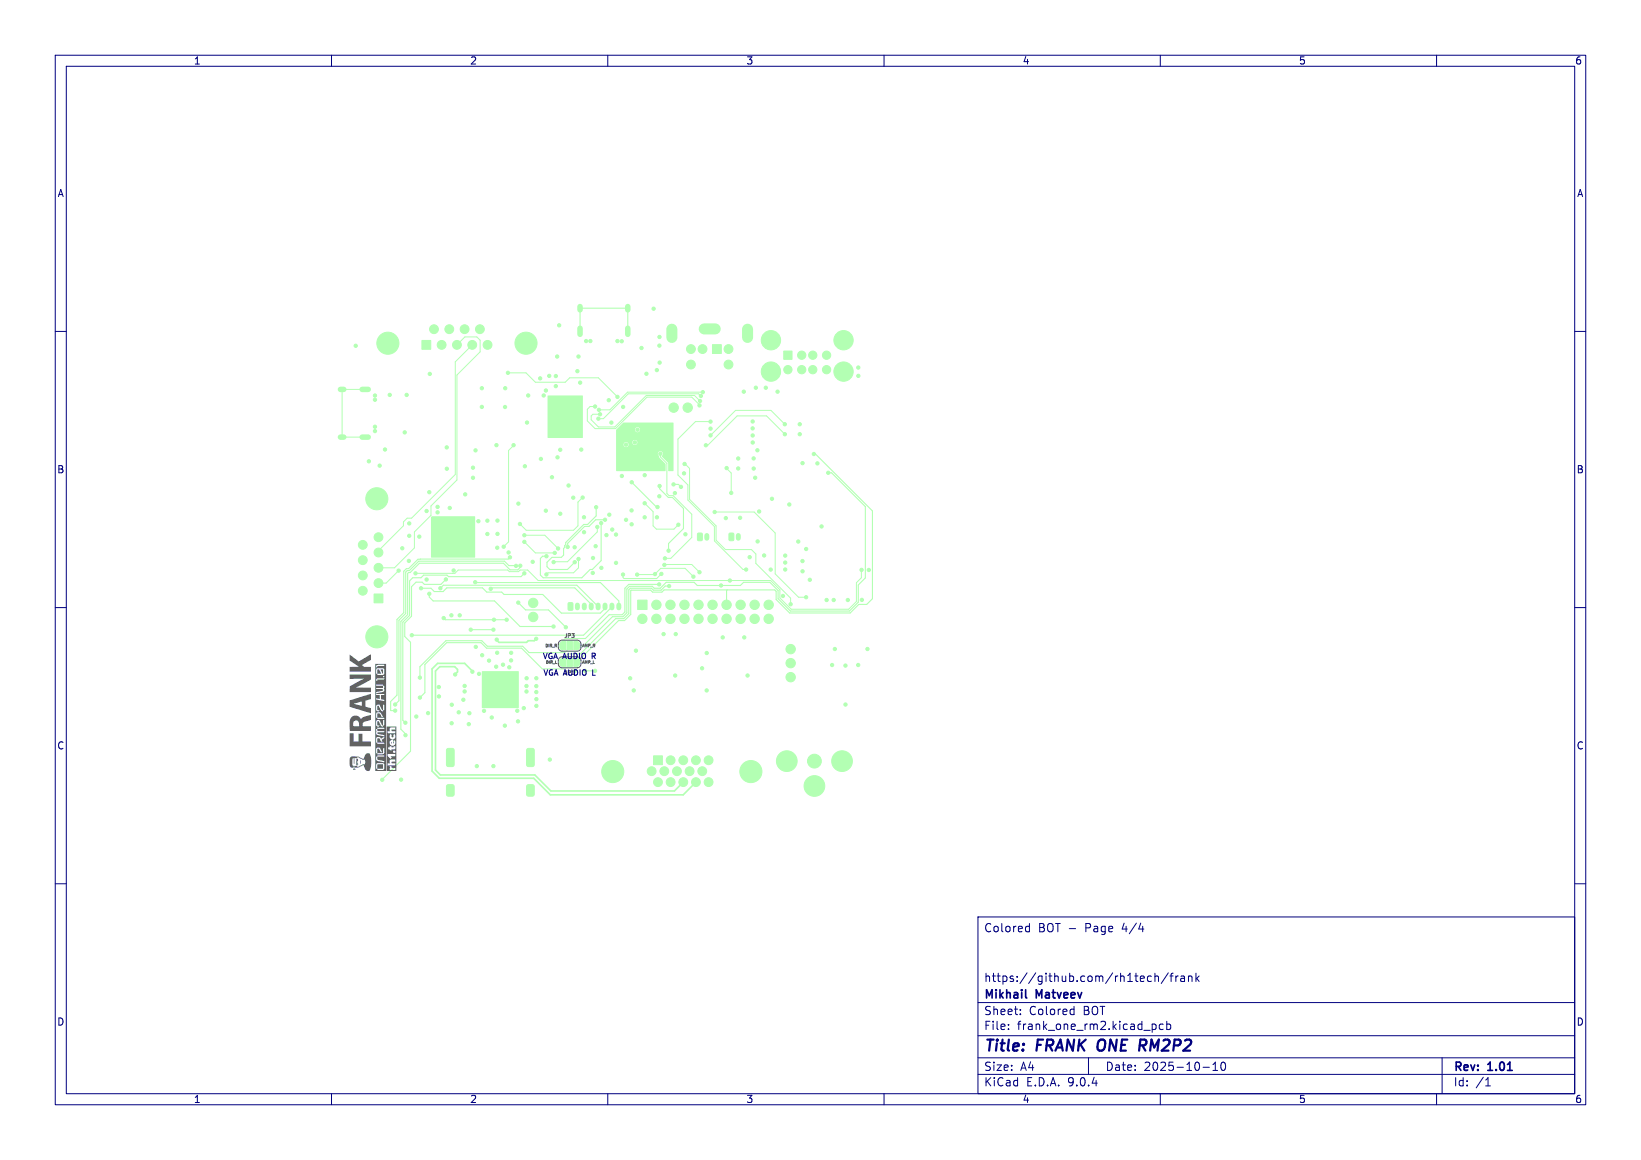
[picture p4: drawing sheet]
<svg xmlns="http://www.w3.org/2000/svg" width="297mm" height="210mm" viewBox="0 0 297 210" stroke-linecap="round" stroke-linejoin="round" font-family="sans-serif">
<g fill="#b3ffb3" stroke="#b3ffb3" stroke-width=".18">
<path d="M102.9 109.2l.6-.1 .2 .1v1.1l-.1 .2h-.6l-.2-.1z"/>
<path d="M129 62.4h1.6v1.6h-1.6z"/>
<path d="M126.3 96.6l.6-.1 .2 .1v1.1l-.1 .2h-.5l-.3-.1z"/>
<path d="M76.4 61.6h1.6v1.6h-1.6z"/>
<path d="M67.7 107.5h1.6v1.6h-1.6z"/>
<path d="M132 96.6l.6-.1 .2 .1v1.1l-.1 .2h-.5l-.3-.1z"/>
<path d="M88.8 123.1h3.7v3.6h-3.7z"/>
<path d="M118.3 136.8h1.6v1.6h-1.6z"/>
<path d="M115.4 108.6h1.7v1.7h-1.7z"/>
<path d="M141.9 63.6h1.5v1.5h-1.5z"/>
<path d="M95.4 135.6l.2-.1h.8l.3 .2v2.7l-.3 .4h-.8l-.3-.3z"/>
<path d="M95.4 142.2l.3-.2 .7 .1 .2 .1 .1 1.6-.1 .3h-.9l-.3-.1z"/>
<path d="M80.9 142.2l.3-.2 .7 .1 .2 .1 .1 1.6-.1 .3h-.9l-.3-.1z"/>
<path d="M80.9 135.6l.2-.1h.8l.3 .2v2.7l-.3 .4h-.8l-.3-.3z"/>
<path d="M101.5 119.3l.9-.2v1.5h-.7l-.3-.1-.1-.9z"/>
<path d="M102.6 119.1h1v1.5h-1z"/>
<path d="M103.9 119.1l.7 .1 .3 .3v.7l-.3 .4h-.7z"/>
<path d="M101.4 116.3l.3-.1 .7-.1v1.5h-.7l-.3-.1-.1-.4z"/>
<path d="M102.6 116.1h1v1.5h-1z"/>
<path d="M103.9 116.1l.7 .1 .3 .3v.7l-.3 .4h-.7z"/>
<circle cx="83.5" cy="96.1" r=".3"/>
<circle cx="83.5" cy="97.5" r=".3"/>
<circle cx="83.5" cy="98.9" r=".3"/>
<circle cx="82.1" cy="96.1" r=".3"/>
<circle cx="82.1" cy="97.5" r=".3"/>
<circle cx="82.1" cy="98.9" r=".3"/>
<circle cx="80.7" cy="96.1" r=".3"/>
<circle cx="80.7" cy="97.5" r=".3"/>
<circle cx="80.7" cy="98.9" r=".3"/>
<circle cx="127.2" cy="63.2" r=".8"/>
<circle cx="131.9" cy="63.2" r=".8"/>
<circle cx="125.1" cy="63.2" r=".8"/>
<circle cx="131.9" cy="66" r=".8"/>
<circle cx="125.1" cy="66" r=".8"/>
<circle cx="143.1" cy="122.6" r=".85"/>
<circle cx="143.1" cy="120.1" r=".85"/>
<circle cx="143.1" cy="117.5" r=".85"/>
<circle cx="104.2" cy="74.2" r=".3"/>
<circle cx="104.2" cy="75.5" r=".3"/>
<circle cx="104.2" cy="76.8" r=".3"/>
<circle cx="103" cy="74.2" r=".3"/>
<circle cx="103" cy="75.5" r=".3"/>
<circle cx="103" cy="76.8" r=".3"/>
<circle cx="101.7" cy="74.2" r=".3"/>
<circle cx="101.7" cy="75.5" r=".3"/>
<circle cx="101.7" cy="76.8" r=".3"/>
<circle cx="96.5" cy="111.7" r=".85"/>
<circle cx="96.5" cy="109.2" r=".85"/>
<circle cx="79.9" cy="62.4" r=".8"/>
<circle cx="82.7" cy="62.4" r=".8"/>
<circle cx="85.5" cy="62.4" r=".8"/>
<circle cx="88.2" cy="62.4" r=".8"/>
<circle cx="78.5" cy="59.6" r=".8"/>
<circle cx="81.3" cy="59.6" r=".8"/>
<circle cx="70.2" cy="62.1" r="2"/>
<circle cx="84.1" cy="59.6" r=".8"/>
<circle cx="95.2" cy="62.1" r="2"/>
<circle cx="86.9" cy="59.6" r=".8"/>
<circle cx="68.5" cy="105.6" r=".8"/>
<circle cx="68.5" cy="102.8" r=".8"/>
<circle cx="68.5" cy="100" r=".8"/>
<circle cx="68.5" cy="97.3" r=".8"/>
<circle cx="65.7" cy="107" r=".8"/>
<circle cx="65.7" cy="104.2" r=".8"/>
<circle cx="68.2" cy="115.3" r="2"/>
<circle cx="65.7" cy="101.4" r=".8"/>
<circle cx="68.2" cy="90.3" r="2"/>
<circle cx="65.7" cy="98.6" r=".8"/>
<circle cx="147.4" cy="137.8" r="1.25"/>
<circle cx="142.4" cy="137.8" r="1.87"/>
<circle cx="147.4" cy="142.3" r="1.87"/>
<circle cx="152.4" cy="137.8" r="1.87"/>
<circle cx="92.2" cy="123.3" r=".25"/>
<circle cx="92.2" cy="124.4" r=".25"/>
<circle cx="92.2" cy="125.4" r=".25"/>
<circle cx="92.2" cy="126.5" r=".25"/>
<circle cx="91.2" cy="123.3" r=".25"/>
<circle cx="91.2" cy="124.4" r=".25"/>
<circle cx="91.2" cy="125.4" r=".25"/>
<circle cx="91.2" cy="126.5" r=".25"/>
<circle cx="90.1" cy="123.3" r=".25"/>
<circle cx="90.1" cy="124.4" r=".25"/>
<circle cx="90.1" cy="125.4" r=".25"/>
<circle cx="90.1" cy="126.5" r=".25"/>
<circle cx="89.1" cy="123.3" r=".25"/>
<circle cx="89.1" cy="124.4" r=".25"/>
<circle cx="89.1" cy="125.4" r=".25"/>
<circle cx="89.1" cy="126.5" r=".25"/>
<circle cx="135.9" cy="139.7" r="2"/>
<circle cx="110.9" cy="139.7" r="2"/>
<circle cx="121.4" cy="137.6" r=".8"/>
<circle cx="123.7" cy="137.6" r=".8"/>
<circle cx="126" cy="137.6" r=".8"/>
<circle cx="128.2" cy="137.6" r=".8"/>
<circle cx="117.9" cy="139.6" r=".8"/>
<circle cx="120.2" cy="139.6" r=".8"/>
<circle cx="122.5" cy="139.6" r=".8"/>
<circle cx="124.8" cy="139.6" r=".8"/>
<circle cx="127.1" cy="139.6" r=".8"/>
<circle cx="119.1" cy="141.6" r=".8"/>
<circle cx="121.4" cy="141.6" r=".8"/>
<circle cx="123.7" cy="141.6" r=".8"/>
<circle cx="126" cy="141.6" r=".8"/>
<circle cx="128.2" cy="141.6" r=".8"/>
<circle cx="116.3" cy="112" r=".85"/>
<circle cx="118.8" cy="109.5" r=".85"/>
<circle cx="118.8" cy="112" r=".85"/>
<circle cx="121.3" cy="109.5" r=".85"/>
<circle cx="121.3" cy="112" r=".85"/>
<circle cx="123.9" cy="109.5" r=".85"/>
<circle cx="123.9" cy="112" r=".85"/>
<circle cx="126.4" cy="109.5" r=".85"/>
<circle cx="126.4" cy="112" r=".85"/>
<circle cx="129" cy="109.5" r=".85"/>
<circle cx="129" cy="112" r=".85"/>
<circle cx="131.5" cy="109.5" r=".85"/>
<circle cx="131.5" cy="112" r=".85"/>
<circle cx="134" cy="109.5" r=".85"/>
<circle cx="134" cy="112" r=".85"/>
<circle cx="136.6" cy="109.5" r=".85"/>
<circle cx="136.6" cy="112" r=".85"/>
<circle cx="139.1" cy="109.5" r=".85"/>
<circle cx="139.1" cy="112" r=".85"/>
<circle cx="145.1" cy="64.3" r=".75"/>
<circle cx="147.1" cy="64.3" r=".75"/>
<circle cx="149.6" cy="64.3" r=".75"/>
<circle cx="142.6" cy="66.9" r=".75"/>
<circle cx="145.1" cy="66.9" r=".75"/>
<circle cx="147.1" cy="66.9" r=".75"/>
<circle cx="149.6" cy="66.9" r=".75"/>
<circle cx="139.5" cy="61.6" r="1.75"/>
<circle cx="152.7" cy="61.6" r="1.75"/>
<circle cx="139.5" cy="67.3" r="1.75"/>
<circle cx="152.7" cy="67.3" r="1.75"/>
<circle cx="124.5" cy="73.8" r=".85"/>
<circle cx="121.9" cy="73.8" r=".85"/>
<circle cx="120.1" cy="78.4" r=".3"/>
<circle cx="112.4" cy="79.2" r=".3"/>
<circle cx="114.8" cy="84.5" r=".3"/>
<circle cx="91.4" cy="70.3" r=".3"/>
<circle cx="87.2" cy="70.3" r=".3"/>
<circle cx="87.2" cy="73.7" r=".3"/>
<circle cx="91.4" cy="73.7" r=".3"/>
<circle cx="114.9" cy="80.1" r=".3"/>
<circle cx="113.3" cy="80.5" r=".3"/>
<circle cx="115.4" cy="77.8" r=".3"/>
<circle cx="111.8" cy="71.9" r=".3"/>
<circle cx="91.9" cy="67.5" r=".3"/>
<circle cx="104" cy="101.8" r=".3"/>
<circle cx="102.7" cy="99" r=".3"/>
<circle cx="98.9" cy="100.7" r=".3"/>
<circle cx="108.1" cy="95.4" r=".3"/>
<circle cx="100.2" cy="101.8" r=".3"/>
<circle cx="107.9" cy="91.8" r=".3"/>
<circle cx="108.8" cy="94.7" r=".3"/>
<circle cx="109.5" cy="94.1" r=".3"/>
<circle cx="103.8" cy="90.1" r=".3"/>
<circle cx="105.5" cy="90.1" r=".3"/>
<circle cx="94.1" cy="94.9" r=".3"/>
<circle cx="100.4" cy="100.1" r=".3"/>
<circle cx="101" cy="99.3" r=".3"/>
<circle cx="94.9" cy="98.1" r=".3"/>
<circle cx="94.9" cy="96.9" r=".3"/>
<circle cx="98.9" cy="104" r=".3"/>
<circle cx="104.7" cy="101.2" r=".3"/>
<circle cx="96.4" cy="101.7" r=".3"/>
<circle cx="104" cy="99.1" r=".3"/>
<circle cx="81.7" cy="130.9" r=".3"/>
<circle cx="104.5" cy="67.2" r=".3"/>
<circle cx="104.7" cy="64.5" r=".3"/>
<circle cx="118.9" cy="93.7" r=".3"/>
<circle cx="87.3" cy="118.6" r=".3"/>
<circle cx="72.8" cy="99.3" r=".3"/>
<circle cx="102.9" cy="87.9" r=".3"/>
<circle cx="90" cy="96.7" r=".3"/>
<circle cx="90" cy="99.2" r=".3"/>
<circle cx="66.8" cy="83.5" r=".3"/>
<circle cx="136.2" cy="76.3" r=".3"/>
<circle cx="84.1" cy="124.2" r=".3"/>
<circle cx="123.8" cy="85.7" r=".3"/>
<circle cx="144.5" cy="98" r=".3"/>
<circle cx="133.6" cy="84.8" r=".3"/>
<circle cx="97.1" cy="122.8" r=".3"/>
<circle cx="105.2" cy="81.4" r=".3"/>
<circle cx="107.8" cy="98.9" r=".3"/>
<circle cx="110.7" cy="76.5" r=".3"/>
<circle cx="108.8" cy="102.8" r=".3"/>
<circle cx="84.2" cy="89.5" r=".3"/>
<circle cx="127.9" cy="125" r=".3"/>
<circle cx="100.6" cy="68.1" r=".3"/>
<circle cx="130.8" cy="115.4" r=".3"/>
<circle cx="86.3" cy="138.7" r=".3"/>
<circle cx="90" cy="118.2" r=".3"/>
<circle cx="84.8" cy="131.1" r=".3"/>
<circle cx="84.1" cy="125.2" r=".3"/>
<circle cx="148.7" cy="95.3" r=".3"/>
<circle cx="95" cy="84.4" r=".3"/>
<circle cx="81.7" cy="111.4" r=".3"/>
<circle cx="120.1" cy="114.8" r=".3"/>
<circle cx="139.7" cy="90.3" r=".3"/>
<circle cx="119.3" cy="89.8" r=".3"/>
<circle cx="86.1" cy="81.5" r=".3"/>
<circle cx="150.9" cy="108.6" r=".3"/>
<circle cx="97.1" cy="125.3" r=".3"/>
<circle cx="92.5" cy="118.2" r=".3"/>
<circle cx="99.4" cy="68.1" r=".3"/>
<circle cx="111.5" cy="101.9" r=".3"/>
<circle cx="101.2" cy="58.9" r=".3"/>
<circle cx="73.2" cy="78.3" r=".3"/>
<circle cx="97.1" cy="124.2" r=".3"/>
<circle cx="77.2" cy="104.9" r=".3"/>
<circle cx="79.4" cy="126.1" r=".3"/>
<circle cx="105.7" cy="93.6" r=".3"/>
<circle cx="133.6" cy="83" r=".3"/>
<circle cx="90" cy="94.2" r=".3"/>
<circle cx="74.1" cy="94.8" r=".3"/>
<circle cx="114.3" cy="92.4" r=".3"/>
<circle cx="79.2" cy="91.8" r=".3"/>
<circle cx="119.4" cy="61" r=".3"/>
<circle cx="157" cy="117.5" r=".3"/>
<circle cx="93.8" cy="91.2" r=".3"/>
<circle cx="77.2" cy="92.5" r=".3"/>
<circle cx="79.4" cy="124.4" r=".3"/>
<circle cx="74" cy="101.5" r=".3"/>
<circle cx="83.2" cy="111.4" r=".3"/>
<circle cx="137.1" cy="81.5" r=".3"/>
<circle cx="116.1" cy="63" r=".3"/>
<circle cx="112.5" cy="61.8" r=".3"/>
<circle cx="134.7" cy="115.4" r=".3"/>
<circle cx="153.4" cy="108.6" r=".3"/>
<circle cx="139.5" cy="103.1" r=".3"/>
<circle cx="141.7" cy="107.9" r=".3"/>
<circle cx="93.8" cy="130.6" r=".3"/>
<circle cx="118.3" cy="55.9" r=".3"/>
<circle cx="131.4" cy="93.8" r=".3"/>
<circle cx="146.6" cy="105" r=".3"/>
<circle cx="72.6" cy="141.1" r=".3"/>
<circle cx="110.2" cy="72.5" r=".3"/>
<circle cx="119.4" cy="65.6" r=".3"/>
<circle cx="79.2" cy="92.8" r=".3"/>
<circle cx="86.1" cy="117.1" r=".3"/>
<circle cx="144.7" cy="78.6" r=".3"/>
<circle cx="140.7" cy="70.9" r=".3"/>
<circle cx="74.1" cy="97" r=".3"/>
<circle cx="122.1" cy="89.3" r=".3"/>
<circle cx="144.7" cy="76.8" r=".3"/>
<circle cx="95.4" cy="76.5" r=".3"/>
<circle cx="137.4" cy="92.6" r=".3"/>
<circle cx="89.3" cy="138.7" r=".3"/>
<circle cx="64.4" cy="62.6" r=".3"/>
<circle cx="112.8" cy="73.7" r=".3"/>
<circle cx="145.2" cy="83.8" r=".3"/>
<circle cx="85" cy="129.1" r=".3"/>
<circle cx="157.2" cy="103.2" r=".3"/>
<circle cx="145.9" cy="99.4" r=".3"/>
<circle cx="100.9" cy="82.8" r=".3"/>
<circle cx="122.3" cy="114.8" r=".3"/>
<circle cx="113.3" cy="94.1" r=".3"/>
<circle cx="110.3" cy="93.2" r=".3"/>
<circle cx="77.8" cy="67.7" r=".3"/>
<circle cx="147.9" cy="83.9" r=".3"/>
<circle cx="107.3" cy="103.7" r=".3"/>
<circle cx="114.7" cy="125" r=".3"/>
<circle cx="150.6" cy="120.4" r=".3"/>
<circle cx="80.9" cy="81" r=".3"/>
<circle cx="68.7" cy="84.3" r=".3"/>
<circle cx="67.9" cy="78" r=".3"/>
<circle cx="137.1" cy="98" r=".3"/>
<circle cx="133.9" cy="93.7" r=".3"/>
<circle cx="77.5" cy="129.1" r=".3"/>
<circle cx="156" cy="108.6" r=".3"/>
<circle cx="106.1" cy="61.7" r=".3"/>
<circle cx="95.6" cy="71.6" r=".3"/>
<circle cx="73.6" cy="71.5" r=".3"/>
<circle cx="134.6" cy="70.9" r=".3"/>
<circle cx="83" cy="129" r=".3"/>
<circle cx="151.1" cy="117.5" r=".3"/>
<circle cx="67.9" cy="71.6" r=".3"/>
<circle cx="85.6" cy="84.7" r=".3"/>
<circle cx="97.8" cy="68.5" r=".3"/>
<circle cx="124.1" cy="96.7" r=".3"/>
<circle cx="136.4" cy="84.8" r=".3"/>
<circle cx="67.9" cy="72.4" r=".3"/>
<circle cx="136.7" cy="86.5" r=".3"/>
<circle cx="135.7" cy="100.9" r=".3"/>
<circle cx="142.9" cy="91.3" r=".3"/>
<circle cx="136.2" cy="80.1" r=".3"/>
<circle cx="97.1" cy="127.8" r=".3"/>
<circle cx="81.8" cy="127.6" r=".3"/>
<circle cx="105.7" cy="96.3" r=".3"/>
<circle cx="136.2" cy="78.8" r=".3"/>
<circle cx="119.3" cy="62.6" r=".3"/>
<circle cx="110.8" cy="95.9" r=".3"/>
<circle cx="122.2" cy="122.3" r=".3"/>
<circle cx="145.3" cy="103.4" r=".3"/>
<circle cx="70.5" cy="71.5" r=".3"/>
<circle cx="100.8" cy="64.5" r=".3"/>
<circle cx="138.3" cy="100.6" r=".3"/>
<circle cx="145.2" cy="101.6" r=".3"/>
<circle cx="67.9" cy="77.3" r=".3"/>
<circle cx="136.2" cy="77.6" r=".3"/>
<circle cx="99.5" cy="137.5" r=".3"/>
<circle cx="109.8" cy="96.9" r=".3"/>
<circle cx="97.1" cy="126.6" r=".3"/>
<circle cx="142.1" cy="100.6" r=".3"/>
<circle cx="142.1" cy="103.1" r=".3"/>
<circle cx="111.5" cy="96.8" r=".3"/>
<circle cx="83.9" cy="126.7" r=".3"/>
<circle cx="136.8" cy="70.2" r=".3"/>
<circle cx="142.1" cy="101.8" r=".3"/>
<circle cx="155.3" cy="120.4" r=".3"/>
<circle cx="155.3" cy="68" r=".3"/>
<circle cx="136.4" cy="83" r=".3"/>
<circle cx="135.3" cy="122.3" r=".3"/>
<circle cx="80.9" cy="84.9" r=".3"/>
<circle cx="138.6" cy="70.2" r=".3"/>
<circle cx="153" cy="127.5" r=".3"/>
<circle cx="92" cy="100" r=".3"/>
<circle cx="101.4" cy="93" r=".3"/>
<circle cx="89.9" cy="80.6" r=".3"/>
<circle cx="69.7" cy="81.4" r=".3"/>
<circle cx="98.8" cy="92.5" r=".3"/>
<circle cx="88.2" cy="94.3" r=".3"/>
<circle cx="77.7" cy="89.1" r=".3"/>
<circle cx="116.7" cy="86" r=".3"/>
<circle cx="149.6" cy="108.6" r=".3"/>
<circle cx="86.6" cy="94.4" r=".3"/>
<circle cx="97.9" cy="83.1" r=".3"/>
<circle cx="75.3" cy="129.7" r=".3"/>
<circle cx="117" cy="67.7" r=".3"/>
<circle cx="99.9" cy="86.4" r=".3"/>
<circle cx="98.8" cy="70.7" r=".3"/>
<circle cx="153" cy="120.5" r=".3"/>
<circle cx="85.6" cy="86.5" r=".3"/>
<circle cx="118.9" cy="67" r=".3"/>
<circle cx="98.4" cy="71.6" r=".3"/>
<circle cx="112.5" cy="86.2" r=".3"/>
<circle cx="82.1" cy="103.3" r=".3"/>
<circle cx="75.9" cy="97.2" r=".3"/>
<circle cx="81.4" cy="92" r=".3"/>
<circle cx="88.2" cy="96.7" r=".3"/>
<circle cx="121.1" cy="106.1" r=".3"/>
<circle cx="119.4" cy="88" r=".3"/>
<circle cx="121" cy="99.7" r=".3"/>
<circle cx="119.3" cy="105.8" r=".3"/>
<circle cx="97" cy="115.6" r=".3"/>
<circle cx="89.9" cy="115.8" r=".3"/>
<circle cx="147.3" cy="82.2" r=".3"/>
<circle cx="85.2" cy="114" r=".3"/>
<circle cx="89.3" cy="114" r=".3"/>
<circle cx="130.5" cy="106" r=".3"/>
<circle cx="149.9" cy="85.6" r=".3"/>
<circle cx="107.3" cy="101" r=".3"/>
<circle cx="128.6" cy="77.6" r=".3"/>
<circle cx="94.9" cy="103.8" r=".3"/>
<circle cx="73.4" cy="130.8" r=".3"/>
<circle cx="73.4" cy="133.1" r=".3"/>
<circle cx="94.2" cy="102.4" r=".3"/>
<circle cx="93.4" cy="102.4" r=".3"/>
<circle cx="71.5" cy="127.5" r=".3"/>
<circle cx="92.3" cy="100.9" r=".3"/>
<circle cx="71.5" cy="128.6" r=".3"/>
<circle cx="155.3" cy="66.5" r=".3"/>
<circle cx="111.7" cy="61.7" r=".3"/>
<circle cx="106.9" cy="61.7" r=".3"/>
<circle cx="76" cy="126.3" r=".3"/>
<circle cx="76" cy="122.7" r=".3"/>
<circle cx="89.8" cy="120.7" r=".3"/>
<circle cx="95.3" cy="122.8" r=".3"/>
<circle cx="92.2" cy="120.8" r=".3"/>
<circle cx="115.1" cy="117.8" r=".3"/>
<circle cx="95.3" cy="125.2" r=".3"/>
<circle cx="89" cy="129.9" r=".3"/>
<circle cx="114" cy="122.8" r=".3"/>
<circle cx="91.4" cy="131.4" r=".3"/>
<circle cx="92.5" cy="119.6" r=".3"/>
<circle cx="91" cy="120.3" r=".3"/>
<circle cx="88.5" cy="119.6" r=".3"/>
<circle cx="93.6" cy="128.7" r=".3"/>
<circle cx="127.9" cy="118.2" r=".3"/>
<circle cx="95.3" cy="124.2" r=".3"/>
<circle cx="87.6" cy="128.7" r=".3"/>
<circle cx="127.1" cy="121" r=".3"/>
<circle cx="86.7" cy="122" r=".3"/>
<circle cx="94.8" cy="128.2" r=".3"/>
<circle cx="105" cy="69.3" r=".3"/>
<circle cx="101.4" cy="81.4" r=".3"/>
<circle cx="100.6" cy="69.9" r=".3"/>
<circle cx="143.1" cy="109.4" r=".3"/>
<circle cx="123.9" cy="84" r=".3"/>
<circle cx="86" cy="105.4" r=".3"/>
<circle cx="88.8" cy="106.6" r=".3"/>
<circle cx="76.2" cy="106.5" r=".3"/>
<circle cx="79.7" cy="106.5" r=".3"/>
<circle cx="74.5" cy="115" r=".3"/>
<circle cx="128.6" cy="76.3" r=".3"/>
<circle cx="135" cy="103.1" r=".3"/>
<circle cx="126.6" cy="73.4" r=".3"/>
<circle cx="107.7" cy="73.6" r=".3"/>
<circle cx="127.2" cy="71" r=".3"/>
<circle cx="108.4" cy="74.2" r=".3"/>
<circle cx="126.7" cy="72.6" r=".3"/>
<circle cx="108.6" cy="75" r=".3"/>
<circle cx="126.9" cy="71.7" r=".3"/>
<circle cx="108.3" cy="75.8" r=".3"/>
<circle cx="77.7" cy="107.5" r=".3"/>
<circle cx="100.2" cy="113.4" r=".3"/>
<circle cx="93.8" cy="109.1" r=".3"/>
<circle cx="102.4" cy="113.6" r=".3"/>
<circle cx="91.2" cy="99" r=".3"/>
<circle cx="93" cy="80.6" r=".3"/>
<circle cx="122.8" cy="95" r=".3"/>
<circle cx="116.7" cy="91.1" r=".3"/>
<circle cx="120.2" cy="102.3" r=".3"/>
<circle cx="126.6" cy="103.6" r=".3"/>
<circle cx="119.7" cy="103.9" r=".3"/>
<circle cx="112.8" cy="104" r=".3"/>
<circle cx="125.5" cy="104.4" r=".3"/>
<circle cx="118.5" cy="103.9" r=".3"/>
<circle cx="115.3" cy="104" r=".3"/>
<circle cx="69.2" cy="141.2" r=".3"/>
<circle cx="80.7" cy="104.9" r=".3"/>
<circle cx="132.1" cy="105.1" r=".3"/>
<circle cx="75.2" cy="103.8" r=".3"/>
<circle cx="155.9" cy="103.2" r=".3"/>
<circle cx="82.4" cy="122.1" r=".3"/>
<circle cx="85.5" cy="121.6" r=".3"/>
<circle cx="131.5" cy="84.7" r=".3"/>
<circle cx="132.3" cy="89.2" r=".3"/>
<circle cx="145.9" cy="108.1" r=".3"/>
<circle cx="129.3" cy="92.7" r=".3"/>
<circle cx="120.3" cy="101.1" r=".3"/>
<circle cx="119.5" cy="82.1" r=".3"/>
<circle cx="142.1" cy="78.6" r=".3"/>
<circle cx="127.8" cy="80.6" r=".3"/>
<circle cx="116.7" cy="93.7" r=".3"/>
<circle cx="114.3" cy="94.9" r=".3"/>
<circle cx="128.6" cy="78.8" r=".3"/>
<circle cx="142" cy="76.8" r=".3"/>
<circle cx="121.9" cy="87.7" r=".3"/>
<circle cx="123.3" cy="88.1" r=".3"/>
<circle cx="114.3" cy="87.3" r=".3"/>
<circle cx="119" cy="91.8" r=".3"/>
<circle cx="72.1" cy="103.3" r=".3"/>
<circle cx="80.3" cy="111.9" r=".3"/>
<circle cx="89.4" cy="112.2" r=".3"/>
<circle cx="91.7" cy="112.2" r=".3"/>
</g>
<path d="M127.9 96.9v.5M133.6 96.9v.5M104.5 109.5v.5M105.8 109.5v.5M107 109.5v.5M108.3 109.5v.5M109.5 109.5v.5M110.8 109.5v.5M112 109.5v.5" fill="none" stroke="#b3ffb3" stroke-width=".9"/>
<path d="M121.6 59.6v1.5M127.5 59.5h2M135.3 59.6v1.5" fill="none" stroke="#b3ffb3" stroke-width="2"/>
<path d="M105 55.5v.6M105 59.4v1.1M113.6 55.5v.6M113.6 59.4v1.1M61.6 79.1h.6M61.6 70.5h.6M65.5 79.1h1.1M65.5 70.5h1.1" fill="none" stroke="#b3ffb3" stroke-width="1"/>
<g fill="none" stroke="#b3ffb3" stroke-width=".18">
<path d="M66.1 70.5h-4.2v8.6h4.2M82.7 62.4l1.4-1.4h2.2l.6 .6v2.1l-4.2 4.2v19l-4.7 4.7v1.7l-3 3v2.9l-3.6 3.6h-2.9M85.5 62.4l-3.1 3.1v20.4l-7.9 7.9h-.8l-.7 .7v.7l-4.1 4.1v.7M91.9 67.5h3.3l1.7 1.7h5.4l.8-.8h5.2l3.5 3.5M126.6 73.4l-1.4-1.5h-8.1l-5.7 5.7h-3.7l-1.4-1.4v-2.1l.5-.5h.9M126.7 72.6l-1-1h-8.7l-5.7 5.7h-3l-1.3-1.3v-.7l.3-.3h1.3M126.9 71.7l-.4-.4h-12.8l-4.5 4.5h-.9M127.2 71h-13.6l-3.2 3.2h-2M128.6 76.3h-2.7l-3.2 3.2v6.5l1.8 1.8v2.7l4.8 4.8v2.6l5.2 5.2h.5M142 76.8l-2.5-2.5h-6.4l-4.5 4.5M142.1 78.6l-3.4-3.3h-5.3l-5.3 5.3h-.3M93 80.6l-1 1v16.5l-.8 .9"/>
<path d="M94.9 98.1l2 2h3.5M94.9 96.9h3.7l2.4 2.4M105.5 90.1l-.9 .8v4.3l-.8 .8h-8.6l-1.1-1.1M108.1 95.4v.9l-5.4 5.4-2.5 .1M116.7 91.1l1.5 1.5v2.6l.6 .6h3.2l.8-.8M119.5 82.1v.6l1.2 1.2v5.4l.4 .4h.7l3.4 3.4v4.2l-3.8 3.8h-1.1M123.9 84l.9 .8v5.6l4.8 4.8v2.6l1.7 1.7h4.7l.8 .8v1.7l6.3 6.3v1.1M129.5 92.7h7l3.8 3.8v7.4l4.2 4.2h1.4M131.5 84.7l.8 .9v3.6M72.1 103.3l-2.2 2.3h-1.4M81.9 103.8h.1M104.7 101.2v1.6l-.9 .9h-4.6l-.3 .2"/>
<path d="M115.3 104h3.2l1.1-1.1h4.4l1.5 1.5M119.7 103.9l-.8 .8h-5.9l-.2-.1v-.6M120.2 102.3l5-.1 1.4 1.4M155.9 103.2v1.4l-.9 .9v3.4l-1.4 1.4h-10.4l-2-2.1v-1.4l-1.7-1.7h-42.1l-1.9-1.9h-1.4l-.3 .3h-1.6l-.3-.3h-9l-.6 .6h-7.1"/>
</g>
<g fill="none" stroke="#b3ffb3" stroke-width=".2">
<path d="M105 60v-4.2h8.6v4.2M107.9 91.8v1.6l-1.5 1.5h-.7l-3.3 3.3v.4l-.4 .7v1.2l-.4 .4h-1.7l-.9 .9v.8l.5 .5h3.2l1.3-1.3M108.8 94.7v6.8l-1.6 1.6h-.4l-1.5 1.5h-7l-.5-.5v-3l.4-.4h.7M109.5 94.1h-1.7l-1.2 1.2h-.8l-3.1 3.1v.6M114.3 87.3l4.5 4.5h.2M119.4 88v.5l1.6 1.6h.7l2 2v3.6l-2.7 2.7v1.3M121.9 87.7h.9l.5 .4M147.3 82.2h.3l10.3 10.3v15.9l-1 1h-1.5l-1.5 1.6h-11l-2.4-2.5v-1.4l-.3-.3h-20l-.4 .4h-1.7l-.3-.3h-3.6v4.3l-1.2 1.2h-1.1l-7.5 7.5M149.9 85.6h.6l6.1 6.1v12.9l-1.3 1.3v3.1l-1.6 1.6h-10.6l-2.3-2.2v-1.5l-1.5-1.5h-4.7l-.6 .6h-7.8l-.6-.6h-5l-1.1 1.1h-1.1l-.3-.4h-4.2l-.4 .5v4.3l-.8 .7h-1.9l-5.2 5.3h-1.2M76.2 106.5h1.8l.6 .6h1.6l.7-.7h6.4l.8 .8h2.7l.4 .4h7l3.4 3.4h7l.9-.9M77.7 107.5h.1M77.7 107.5v.6l.7 .7h11.1l4.6 4.6h6.1"/>
<path d="M79.7 106.5l.5-.5h24.2l3.9 3.8M80.3 111.9l.3 .3h11.1M80.7 104.9l-.9 .9h-3l-.4-.4h-1.1l-.8 .8v5.4l-1.2 1.2v2.4l1 1.1v19.7l-5.1 5.2M85.2 114h4.1M86 105.4l22.7 .1 3.3 3.3v1M88.8 106.6l.2-.2h15l3 3M92.3 100.9l-.3 .3h-16.4l-1.7 1.7h-.3l-.5 .5v7.5l-1.3 1.2v13.7l-1.1 1.2v1.6h.8M93.4 102.4h-1.3l-.8-.8h-15.5l-1.7 1.7h-.4l-.3 .3v7.5l-1.2 1.2v14.6l-.7 .6M93.8 109.1l1.3 1.3h4.2l3.1 3.2M94.2 102.4v.3l-.5 .5h-1.4l-1.2-1.2h-15.2l-1.7 1.7h-.3l-.1 .1v7.5l-1.2 1.2v19.5l.8 .9v.2M94.9 103.8l-.6 .6h-13.1l-.3-.3h-4.2l-.5 .5h-1.5l-.6 .6v6.2l-1.2 1.2v17.8l.5 .4M103.1 117.3l-.9 .8h-6.5l-1.1-1.1h-6.4l-1-1h-6.5l-4.7 4.7v2"/>
<path d="M104 101.8h.1M110.8 109.9l-5.2 5.1h-31.1M119.3 105.8h-5.5l-.7 .7v4.3l-.5 .5h-2.3l-4.3 4.3h-3.7l-.5 .5v.8M121.1 106.1h-.7l-.8 .7h-1.3l-.4-.3h-3.8l-.3 .3v4.3l-.9 .9h-1.5l-6.3 6.4M131.6 106.8l-.1 .1v2.6M73.3 130.8h.1M76 122.7h.1M76 126.3h.1M103.1 120.3l-.8 .8h-4.2l-3.7-3.8h-6.3l-1-1h-6.3l-3.9 4v5.1l-.9 .9M105.9 121.4h1.8"/>
</g>
<path d="M97 115.6l-.3 .4h-1.1l-.3 .3h-5l-.4-.4M82.4 122.1l.4-.5v-.4l-.5-.5h-2.7l-.8 .8v17.9l.9 .9h17.1l2.9 2.9h22.4l1.6-1.6M85.5 121.6l-1.4-1.5h-4.9l-1 1v18.5l1.3 1.3h17.1l3 3h24.1l2.3-2.3" fill="none" stroke="#b3ffb3" stroke-width=".3"/>
<g fill="#b3ffb3">
<path d="M111.5 77.8l1.4-1.3h8.9l.1 .1v1.1h-6.1a.45 .45 0 0 0-.7-.3 .45 .45 0 0 0 0 .8 .45 .45 0 0 0 .7-.3v-.2h6.1v2.3h-6.5a.45 .45 0 0 0-.7-.3 .45 .45 0 0 0-.1 .7h-.8a.45 .45 0 0 0-.7-.3 .45 .45 0 0 0 0 .8 .45 .45 0 0 0 .7-.3v-.2h.8a.45 .45 0 0 0 .5 .1 .45 .45 0 0 0 .3-.5h6.5v5.3h-1v-1.5l-1.1-1.1a.57 .57 0 0 0 .1-.6 .57 .57 0 0 0-.4-.4 .45 .45 0 0 0-.4 .3 .45 .45 0 0 0 .1 .5l.1 .3 1.2 1.2-.1 1.3h-8.8z"/>
<path d="M87.2 121.5h6.7v6.7h-6.7z"/>
<path d="M78 93.6l.2-.1h7.8v7.4h-8z"/>
<path d="M99.1 71.6h6.4v7.7h-6.4z"/>
</g>
<g fill="#626262">
<path d="M68.8 121.2h.5v.8z"/>
<path d="M67.9 120.2h2v.4h-.4v-.2h-1.1l-.3 .3v.1h.2l.1-.2h1.5v.7h-.4v-.2l-.2-.1h-1l-.2 .3v.7h.2v-.7l.1-.1h.2l.4 .8h-.7v.2h1.1l.1-.2v-.7h.4v1.3h-.4v-.2h-.2v.2h.6v.4h-.4v-.2h-1.1l-.3 .3v.2h.2l.1-.3h1.5v1.4h-.4v-.3h-.2v-.2h-1.2v.2h1.2v.4h-1.2v.3h1.2l-.1 .3-1.1 .2v.2l1.3-.3 .1-.2v-.6h.4v1.4h-.4v-.2h-1.4v.2h.6v.8l-.6-.2v.2l1.4 .3v-.2l-.5-.1v-.8h.9v2.8h-.4v-1h-.2v1l-.2-.1-.4-.9h-.4l-.2 .2v.8l.2 .2h.3l.1-.2-.4-.1v-.6l.1-.1h.1l.6 .9 .2 .1v-.2h.6v1.2h-.6l-.6-.8h-.4l-.2 .2v.8h.2v-.7l.1-.1h.4l.3 .6h.8v.4h-.4v-.2h-1.2v.2h1.6v1.1h-.4v-.9h-.2v.9h-.2l-.4-1-.4 .1-.2 .2v.7l.2 .2 .3 .1 .1-.3h-.4v-.7l.1-.1h.1l.6 1 .2 .1v-.3h.6v.7h-.4v-.3h-1.2v.3h1.6v.4h-1.5l-.1-.4h-.2v.8l.2 .3 1.2 .2v-.2l-1.1-.2-.1-.3h1.2v-.2h.4v1.2h-.4v-.2l-.5 .4a.46 .46 0 0 0-.7-.4l-.2 .3v.7h.2v-.7h.4l.3 .6h.2l-.1-.4 .4-.3h.4v1.1h-.4v-.3h-1.2v.3h1.6v1.5h-.4v-.8h-.2v.8h-.1l-.5-.8h-.4l-.2 .2v.8h.2l.1-.8h.2l.3 .6h.4l-.1 .2h-.9v.2h1l.2-.4h.4l-.3 .1h.3v.7h-.4v-.2h-1.2v.2h1.6v.8l-1.5-.2-.1-.6h-.2v.5l.2 .2 1.2 .3v-.2h.4v.7h-.4l-.2-.3h-1l-.2 .2v.8h.2v-.8h1v.7l-1 .1v.2h1.1l.1-.2v-.7h.4v1.1h-2z"/>
<path d="M70.8 134.3h.1v.3z"/>
<path d="M70 131.5h1.7v.6h-.2v-.4h-.8l-.2 .2 .1 .5h-.5v.4h1.4v-.4h-.6v-.3h.8v1.2h-.1l-.2-.4-.3 .2a.2 .2 0 0 1 .1 .3 .2 .2 0 0 1-.3 0 .2 .2 0 0 1 0-.3l-.2-.2a.55 .55 0 0 0 .1 .9 .55 .55 0 0 0 .8-.5h.1v1.2h-.1l-.2-.5-.2 .2 .1 .3-.1 .1v-.7a.54 .54 0 0 0-.7 .5 .54 .54 0 0 0 .5 .6 .54 .54 0 0 0 .6-.5h.1v.8h-.1l-.1-.2h-.3l-.1 .2h-.2v-.2h-.4v.2h-.2v.4h.2v.1h.4v-.1h.5l.2-.4h.1v.8h-.1a.22 .22 0 0 0-.3-.2 .22 .22 0 0 0-.1 .4 .22 .22 0 0 0 .4-.1l.1-.1v.8h-.2v-.4h-1.4v.4l.6 .5 .2-.2-.2-.3h1v1h-.2v-.4h-.8l-.2 .3 .1 .4h-.5v.4h1.4v-.4h-.6v-.2l.8-.1v1.1h-.8v-.3h-.4l.1 .3h-.1v.4h1v-.4h.2v.6h-1.7z"/>
</g>
<path d="M101.1 119.6v.6a.7 .7 0 0 0 .7 .7M101.7 118.9h2.8M101.7 117.9h2.8M101.7 115.9h2.8M101.8 115.9a.7 .7 0 0 0-.7 .7v.6a.7 .7 0 0 0 .7 .7M104.5 115.9a.7 .7 0 0 1 .7 .7M105.2 117.2a.7 .7 0 0 1-.7 .7M101.7 120.9h2.8M105.2 120.2a.7 .7 0 0 1-.7 .7" fill="none" stroke="#626262" stroke-width=".18"/>
<g fill="#626262">
<path d="M64 138.8l.2 .1z"/>
<path d="M64 139h.2z"/>
<path d="M63.9 139.2l.3-.1 .1 .3h-.4z"/>
<path d="M63.3 132.8h.7v1.4h.9v-1.4h.7v1.4h1.5v.9h-3.8z"/>
<path d="M65.2 137.7v.6z"/>
<path d="M64.5 137.4a.32 .32 0 0 1 .3 .2 .32 .32 0 0 1-.2 .4l.2 .3-.2-.1v.3l.1-.2 .1 .1-.2 .2z"/>
<path d="M63.3 122.1h3.8v.9l-2.8 1.5h2.8v.8h-3.8v-1l2.6-1.4h-2.6z"/>
<path d="M63.3 118.5l1.1 .8a.57 .57 0 0 0 .6 .4l2.1-1.2v1l-1.6 .9 .4 .3h1.2v.9h-3.8v-.9h1.7l-1.7-1.1z"/>
<path d="M63.3 126.8l3.8-1.2v1l-1 .3v.5h-.6v-.4l-1.5 .4 1.4 .4 .1-.4h.6v.5l1 .3v.9l-3.8-1.1z"/>
<path d="M63.6 129.8a1.08 1.08 0 0 1 1.7 .4 2.92 2.92 0 0 1 1.8-.7v.8l-.4 .2a.92 .92 0 0 0-1.1 1h-.6a.73 .73 0 0 0-.7-1 .71 .71 0 0 0-.3 1h3.1v.8h-3.8a3.9 3.9 0 0 1 .3-2.5z"/>
<path d="M63.5 137l.1-.1a2.35 2.35 0 0 1 2.1 .6l.1-.2a.97 .97 0 0 1 1.1-.9l.2 .8 .1 .9h-1.1a.34 .34 0 0 0-.3-.6l-.1 .1-1-.5v.2h-.6l.1 .8-.1 .2-.1-.2v-.8a.31 .31 0 0 0-.2 .5v.6a.3 .3 0 0 0 .1 .3 .3 .3 0 0 0 .3 0h.6l-.1 .1 .7-.2a.4 .4 0 0 1 .5-.2l.2-.3h1.1v.5a.76 .76 0 0 1-.6 1 1.5 1.5 0 0 1-.8-1.1l-.9 .4-.6 .1a.18 .18 0 0 0-.2-.2 .18 .18 0 0 0-.2 .2 .58 .58 0 0 1-.6-.2 .58 .58 0 0 1 0-.6v-.8z"/>
</g>
<g fill="none" stroke="#000080" stroke-width=".18">
<path d="M10 10h277v190h-277zM12 12h273v186h-273zM60 10v2M110 10v2M160 10v2M210 10v2M260 10v2M10 60h2M285 60h2M10 110h2M285 110h2M10 160h2"/>
<path d="M177 166h108v32h-108zM185.9 167.7l.4 .1M186.3 167.2v1.5M186.3 168.6l-.4 .1M206.1 168.2h.9M208 176.7l.4 .1M208.4 177.6l-.4 .1M209 176.8l.2-.1 .4 .1 .1 .9M209 176.2v1.5M211.5 176.1l-1.3 2M211.7 176.7h.6M212.3 176.2l-.3 .2v1.3"/>
<path d="M212.8 176.7v1M213.2 176.7l-.2 .1-.2 .2M213.7 176.8h.6l.1 .9M214.4 177.1h-.5a.29 .29 0 0 0-.2 .3 .29 .29 0 0 0 .2 .3l.5-.1M215.1 176.8l.2-.1 .4 .1v.9M215.1 176.7v1M216.5 176.2v1.5M216.6 177.1l.4 .6M217 176.7l-.5 .6M285 160h2M60 198v2M110 198v2"/>
<path d="M160 198v2M177 194.5h108M177 191.5h108M177 187.5h108M177 181.5h108M182.5 186.3v.1M182.5 185.5v.1M184.7 183.6v.1M184.7 182.8v.1M194 182.7l.4 .1M194.4 182.2v1.5M194.4 183.6l-.4 .1"/>
<path d="M197 191.5v3M208.7 185.4h.3l.2 .3v.6l-.5 .1M210 198v2M210.5 185.5l-.4-.1-.3 .3v.4l.2 .2h.5M211.2 185.5l.4-.1 .3 .3v.4l-.2 .2h-.5M211.2 184.9v1.5M217.7 193.2h1.2M219.5 193.8h.9M219.5 192.7l.5-.4v1.5M221.2 192.4l.1-.1a.8 .8 0 0 1 .5 .7 .8 .8 0 0 1-.5 .8 1 1 0 0 1-.1-1.4zM260 198v2M261 191.5v6.5"/>
<path d="M268.9 196.6h.8M269 195.5l.3-.4v1.5"/>
</g>
<path d="M206.4 188.2h.8M206.8 189.3l.5 .9M207.2 189.2l-.9 .1" fill="none" stroke="#000080" stroke-width=".4"/>
<path d="M185.6 180.5l.2 .2" fill="none" stroke="#000080" stroke-width=".3"/>
<g font-size="2.8" fill="#000080">
<text x="178" y="190.9">Title:</text>
<text x="187.7" y="190.9">FRANK ONE</text>
<text x="207.8" y="190.9">RM2P2</text>
</g>
<g font-size="2.1" fill="#000080">
<text x="178" y="169">Colored</text>
<text x="187.9" y="169">BOT -</text>
<text x="196.5" y="169">Page</text>
<text x="203.3" y="169">4/4</text>
<text x="178" y="178">https://github.com/rh1tech/frank</text>
<text x="178" y="184">Sheet:</text>
<text x="178" y="181.2">Mikhail</text>
<text x="186.2" y="184">Colored</text>
<text x="187.6" y="181.2">Matveev</text>
<text x="196.1" y="184">BOT</text>
<text x="178" y="186.7">File:</text>
<text x="184.1" y="186.7">frank_one_rm2.kicad_pcb</text>
<text x="178" y="196.9">KiCad</text>
<text x="178" y="194.1">Size:</text>
<text x="184.7" y="194.1">A4</text>
<text x="185.7" y="196.9">E.D.A.</text>
<text x="193.3" y="196.9">9.0.4</text>
<text x="200" y="194.1">Date:</text>
<text x="207" y="194.1">2025-10-10</text>
<text x="263" y="194.3">Rev:</text>
<text x="263" y="196.9">Id:</text>
<text x="267.1" y="196.9">/1</text>
<text x="269.4" y="194.3">1.01</text>
</g>
<g font-size="1.8" fill="#000080">
<text x="35" y="11.9">1</text>
<text x="85" y="11.9">2</text>
<text x="135" y="11.9">3</text>
<text x="185" y="11.9">4</text>
<text x="235" y="11.9">5</text>
<text x="285" y="11.9">6</text>
<text x="10.3" y="35.9">A</text>
<text x="285.4" y="35.9">A</text>
<text x="10.3" y="85.9">B</text>
<text x="285.3" y="85.9">B</text>
<text x="10.3" y="135.9">C</text>
<text x="285.3" y="135.9">C</text>
<text x="10.3" y="185.9">D</text>
<text x="285.3" y="185.9">D</text>
<text x="35" y="199.9">1</text>
<text x="85" y="199.9">2</text>
<text x="135" y="199.9">3</text>
<text x="185" y="199.9">4</text>
<text x="235" y="199.9">5</text>
<text x="285" y="199.9">6</text>
</g>
<g font-size="1.4" fill="#000080">
<text x="98.1" y="119.5">VGA AUDIO</text>
<text x="107.3" y="119.5">R</text>
<text x="98.2" y="122.5">VGA AUDIO</text>
<text x="107.4" y="122.5">L</text>
</g>
<text font-size="1" fill="#626262" x="102" y="115.7">JP3</text>
<text font-size="1" fill="#000080" x="102" y="122.4">JP1</text>
<g font-size=".7" fill="#626262">
<text x="98.6" y="117.3">DIR_R</text>
<text x="105.3" y="117.3">AMP_R</text>
<text x="98.7" y="120.3">DIR_L</text>
<text x="105.3" y="120.3">AMP_L</text>
</g>
</svg>
